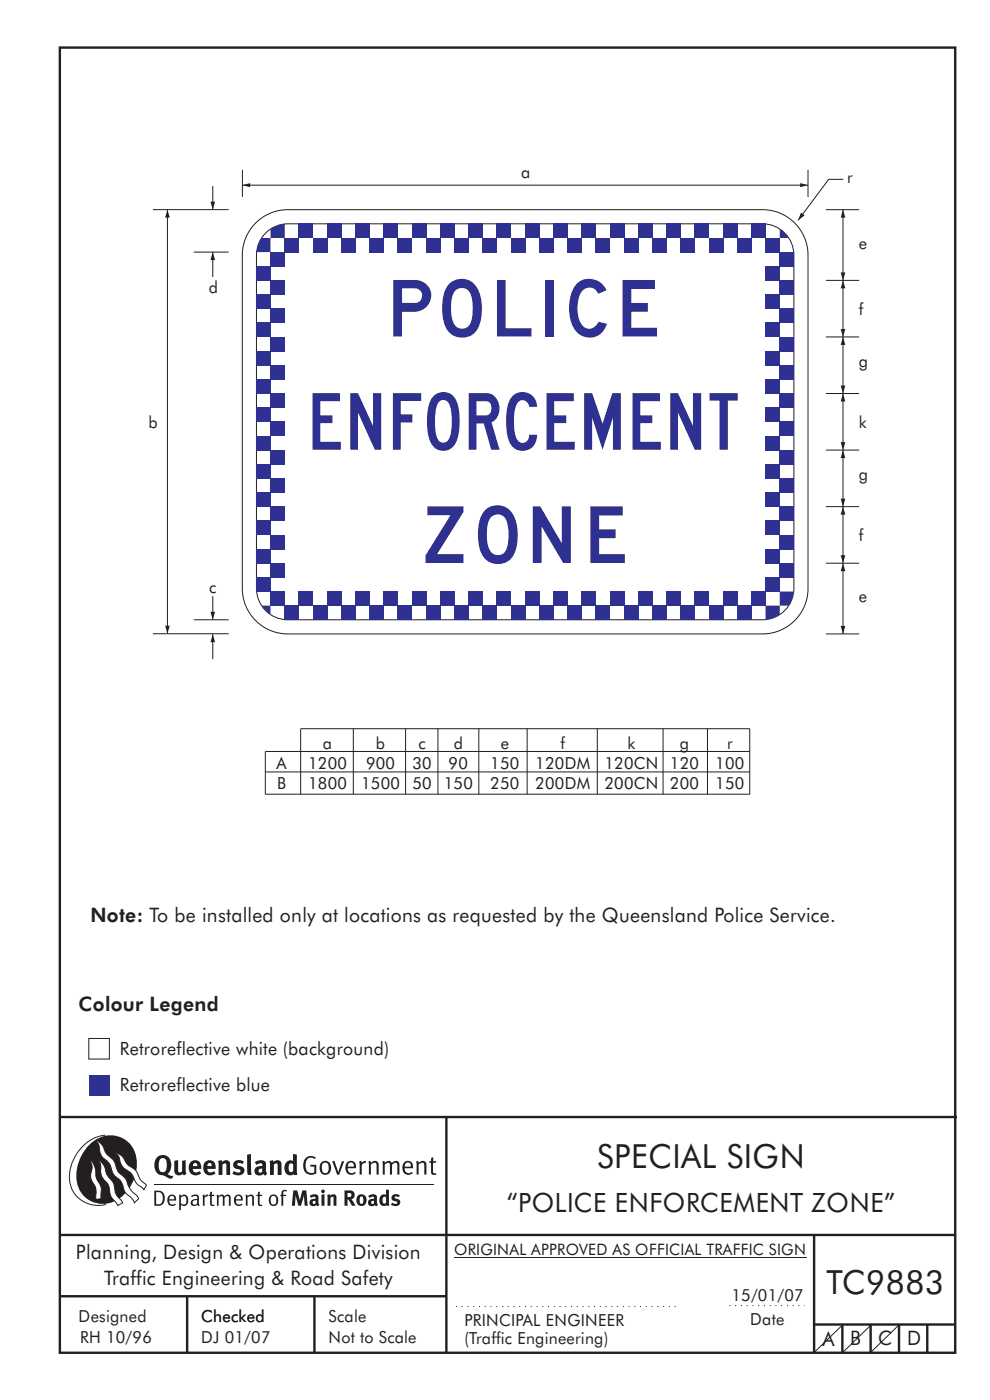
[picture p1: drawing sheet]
<svg xmlns="http://www.w3.org/2000/svg" width="210mm" height="297mm" viewBox="0 0 210 297" stroke-linecap="round" stroke-linejoin="round" font-family="sans-serif">
<g fill="#231f20">
<path d="M64.9 245.6a1.61 1.61 0 0 1 2.1 0l-.2 .3a1.17 1.17 0 0 0-1.4-.2 1.17 1.17 0 0 0-.6 1.3 1.42 1.42 0 0 0 1.2 1.8l.7-.1v-1.2h-.8l-.1-.4h1.3v1.8a1.82 1.82 0 0 1-2.2 0 1.82 1.82 0 0 1-.6-2.1l.2-.7z" fill-rule="evenodd"/>
<path d="M68.2 246.5a1.77 1.77 0 0 0 .4 2.7 1.39 1.39 0 0 0 1.4-.5 1.39 1.39 0 0 0 .2-1.5 1.19 1.19 0 0 0-2-.7zM68.5 246.8a.83 .83 0 0 1 1 .1 .83 .83 0 0 1 .2 .9 .75 .75 0 0 1-.6 1.1 .75 .75 0 0 1-.8-.9v-.9z" fill-rule="evenodd"/>
<path d="M70.5 246.3h.4l.8 2.4 .8-2.4h.5l-1.1 2.9h-.4z" fill-rule="evenodd"/>
<path d="M73.6 246.7a1.74 1.74 0 0 0 .5 2.5l.9-.1 .5-.2-.2-.3a.89 .89 0 0 1-1.1 .2 .89 .89 0 0 1-.4-1h1.7a1.15 1.15 0 0 0-.4-1.4 1.15 1.15 0 0 0-1.5 .3zM74 246.8a.67 .67 0 0 1 .8-.1 .67 .67 0 0 1 .3 .8h-1.3z" fill-rule="evenodd"/>
<path d="M76.2 246.4l.4-.1 .1 .4 .5-.4h.5l-.2 .5a.61 .61 0 0 0-.8 .6v1.8h-.4z" fill-rule="evenodd"/>
<path d="M78.1 246.4l.5-.1 .1 .4a.89 .89 0 0 1 .9-.4 .89 .89 0 0 1 .7 .7v2.2h-.4v-2.2l-.1-.2-.3-.1-.8 .3v2.2h-.4z" fill-rule="evenodd"/>
<path d="M81.1 246.4l.4-.1 .1 .4a.83 .83 0 0 1 .8-.4 .83 .83 0 0 1 .7 .4 .86 .86 0 0 1 .9-.4 .86 .86 0 0 1 .7 .7v2.2h-.4l-.1-2.4a.5 .5 0 0 0-.8 .1l-.2 .2v2.1h-.5v-2.3l-.4-.2-.7 .3v2.2h-.4z" fill-rule="evenodd"/>
<path d="M85.7 246.7a1.74 1.74 0 0 0 .5 2.5l.9-.1 .5-.2-.2-.3a.89 .89 0 0 1-1.1 .2 .89 .89 0 0 1-.4-1h1.7a1.15 1.15 0 0 0-.5-1.4 1.15 1.15 0 0 0-1.4 .3zM86 246.8a.67 .67 0 0 1 .9-.1 .67 .67 0 0 1 .3 .8h-1.3z" fill-rule="evenodd"/>
<path d="M88.3 246.4l.4-.1 .1 .4a.89 .89 0 0 1 .9-.4 .89 .89 0 0 1 .7 .7v2.2h-.4v-2.2l-.1-.2-.3-.1-.8 .3v2.2h-.4z" fill-rule="evenodd"/>
<path d="M91.5 245.6l.4-.1v.8h.7l-.2 .4h-.5v2.1l.1 .1h.5l.1 .3a.71 .71 0 0 1-1.2-.6v-1.9h-.3v-.4h.3z" fill-rule="evenodd"/>
<path d="M37 246.3l.8-.2v2a.46 .46 0 0 0 .2 .6 .46 .46 0 0 0 .6-.2v-2.2l.8-.2v2.4l.2 .5-.6 .3-.2-.3a1.03 1.03 0 0 1-1.2 .3 1.03 1.03 0 0 1-.6-1.1z" fill-rule="evenodd"/>
<path d="M40.4 246.5a1.64 1.64 0 0 0 0 2.3 1.64 1.64 0 0 0 2.3 .1l-.4-.4a.78 .78 0 0 1-.9 .2 .78 .78 0 0 1-.5-.7h1.8a1.37 1.37 0 0 0-.6-1.7 1.37 1.37 0 0 0-1.7 .2zM41 246.9a.48 .48 0 0 1 .7-.1 .48 .48 0 0 1 .2 .6h-1z" fill-rule="evenodd"/>
<path d="M43.5 246.5a1.65 1.65 0 0 0-.2 2 1.65 1.65 0 0 0 1.9 .7l.5-.3-.3-.4a.78 .78 0 0 1-.9 .3 .78 .78 0 0 1-.5-.8h1.8a1.37 1.37 0 0 0-.6-1.7 1.37 1.37 0 0 0-1.7 .2zM44.1 246.9a.48 .48 0 0 1 .6-.1 .48 .48 0 0 1 .2 .6h-.9z" fill-rule="evenodd"/>
<path d="M46.3 246.3l.7-.2 .1 .4a.95 .95 0 0 1 1-.3 .95 .95 0 0 1 .7 .8v2.3h-.8v-2.3l-.3-.2-.5 .3v2.2h-.8z" fill-rule="evenodd"/>
<path d="M49.7 246.5a1.73 1.73 0 0 1 2-.1l-.2 .5-.6-.2a.42 .42 0 0 0-.6 .3l.2 .2a1.23 1.23 0 0 1 1.4 1.1 1.47 1.47 0 0 1-2.3 .9l-.3-.2 .3-.6 .7 .3a.47 .47 0 0 0 .7-.3 .87 .87 0 0 0-1-.5l-.4-.2-.1-.4z" fill-rule="evenodd"/>
<path d="M54.1 246.5l.3 .6 .3-.2a.62 .62 0 0 1 .9 .1v.4a1.21 1.21 0 0 0-1.3 .3 1.21 1.21 0 0 0-.2 1.3 1.19 1.19 0 0 0 1.7 0l.5 .4 .4-.5-.3-.3v-1.4a.96 .96 0 0 0-1.3-1.1zM55 248l.6-.1v.7a.43 .43 0 0 1-.6 .1 .43 .43 0 0 1 0-.7z" fill-rule="evenodd"/>
<path d="M57.2 246.3l.7-.2 .1 .4a.95 .95 0 0 1 1-.3 .95 .95 0 0 1 .7 .8v2.3h-.8v-2.3l-.3-.2-.5 .3v2.2h-.8z" fill-rule="evenodd"/>
<path d="M62.2 244.8v1.5a1.29 1.29 0 0 0-1.4 .2 1.29 1.29 0 0 0-.5 1.3 1.24 1.24 0 0 0 .5 1.3 1.24 1.24 0 0 0 1.5 0l.1 .2h.7l-.1-4.4zM61.5 246.9l.4-.1 .3 .2v1.5l-.3 .1a.48 .48 0 0 1-.6-.4 1.52 1.52 0 0 1 .2-1.3z" fill-rule="evenodd"/>
<path d="M52.4 245l.8-.2 .2 4.5h-.8l-.1-.2z" fill-rule="evenodd"/>
</g>
<path d="M22.4 240.8a9 9 0 0 0-7.4 10.9 6.2 6.2 0 0 0 7.5 3.8M32.7 251.4h59.4" fill="none" stroke="#231f20" stroke-width=".21"/>
<path d="M19.1 242.7a5.7 5.7 0 0 1 6.5-1.4 5.7 5.7 0 0 1 3.4 5.7 8.6 8.6 0 0 1-6.2 8.3 5.7 5.7 0 0 1-6.5-7 9.9 9.9 0 0 1 2.8-5.6z" fill-rule="evenodd" fill="#231f20"/>
<path d="M24.4 244.5a3.1 3.1 0 0 1 2.3 2.2l.8 .7a3.2 3.2 0 0 1 2 2.4l.4 .6 1.2 1.1-.6 .9-.2-.3a3.5 3.5 0 0 1-1.9-2.1 3.8 3.8 0 0 0-2.1-2.2 3.5 3.5 0 0 1-1-2.2zM20.4 241.9a3.4 3.4 0 0 1 1.9 2.4l.7 .9a3.3 3.3 0 0 1 1.7 2.6 4.4 4.4 0 0 0 1.7 2l.3 .3a6.1 6.1 0 0 0 2.5 3.7l.2 .5-.9 .9a6.1 6.1 0 0 0-1.9-2.3l-.4-.7a3.6 3.6 0 0 0-1.9-2.8l-.6-1a3.6 3.6 0 0 0-1.9-2.8 3.7 3.7 0 0 1-.8-2.4zM21 246.1a3.4 3.4 0 0 1 1.5 2.7l.6 1a3.8 3.8 0 0 1 1.4 3.1l.3 .7 1.2 1.6-1 .5-.5-.7a3.2 3.2 0 0 1-1.3-2.8 4.3 4.3 0 0 0-1.4-2.2 4.7 4.7 0 0 1-.5-3zM19.2 246.1a5.1 5.1 0 0 1 1.2 3.7l.3 .7a3.1 3.1 0 0 1 .7 2.9l.1 .9-1.1 .2-.1-.8a3.5 3.5 0 0 0-.9-3.3 3.6 3.6 0 0 1 .1-2.5z" fill-rule="evenodd" fill="#fff" stroke="#231f20" stroke-width=".21"/>
<g fill="#231f20">
<path d="M33.4 245.5a2.51 2.51 0 0 0 .4 3.7l.8 .1a2.78 2.78 0 0 0 2 .7l.2-.6h-.6l-.7-.3a2.56 2.56 0 0 0 0-3.8 1.83 1.83 0 0 0-2.1 .2zM34 245.8a.87 .87 0 0 1 1 .1 .87 .87 0 0 1 .4 .9v.4a1.17 1.17 0 0 1-.9 1.5l-.3-.1a2.38 2.38 0 0 1-.2-2.8z" fill-rule="evenodd"/>
<path d="M33.1 252.9v2.6a1.12 1.12 0 0 0 1.2-.3 1.12 1.12 0 0 0 .2-1.2l-.1-.5-.3-.5zM32.7 252.6h1.1a1.67 1.67 0 0 1 1.2 1.6 1.67 1.67 0 0 1-1.3 1.6h-1zM36.1 253.9l-.2 .5h1.1a.55 .55 0 0 0-.3-.6 .55 .55 0 0 0-.6 .1zM35.8 253.7a.95 .95 0 0 1 1.2-.1 .95 .95 0 0 1 .4 1.1h-1.5a.72 .72 0 0 0 .4 .8 .72 .72 0 0 0 .9-.2l.1 .3a1.15 1.15 0 0 1-1.5 0 1.15 1.15 0 0 1-.2-1.5zM38.4 254.1v1.1a.7 .7 0 0 0 .9 .2 .7 .7 0 0 0 .2-.9 .61 .61 0 0 0-.4-.7 .61 .61 0 0 0-.7 .3zM38 253.5l.3-.1 .1 .4a.95 .95 0 0 1 1.2-.2 .95 .95 0 0 1 .3 1.2 .92 .92 0 0 1-.5 .9 .92 .92 0 0 1-1-.1v1.1l-.4 .1zM40.9 254.8a.5 .5 0 0 0 .2 .8 .5 .5 0 0 0 .7-.4v-.6zM40.5 253.7a1 1 0 0 1 1.7 .3v1.4l.2 .2-.2 .3-.3-.4a.78 .78 0 0 1-1.4 0 .78 .78 0 0 1 .8-1.1h.5a.58 .58 0 0 0-.3-.7 .58 .58 0 0 0-.7 .2zM43 253.5l.3-.1 .1 .4 .3-.3 .5-.1-.2 .4a.52 .52 0 0 0-.6 .5v1.5h-.4zM44.6 252.9l.4-.1-.1 .7h.6l-.1 .2h-.5v1.5a.35 .35 0 0 0 .6 .3v.3a.57 .57 0 0 1-.6 .1 .57 .57 0 0 1-.3-.6v-1.6h-.3v-.2h.3zM45.9 253.5l.4-.1 .1 .4 .2-.2a.64 .64 0 0 1 1 .2 .7 .7 0 0 1 .8-.4 .7 .7 0 0 1 .5 .6v1.8h-.4v-1.7l-.2-.4-.7 .4v1.7h-.3v-1.7a.38 .38 0 0 0-.3-.4 .38 .38 0 0 0-.5 .2l-.1 .2v1.7h-.4zM50.2 253.9l-.2 .5h1.1a.55 .55 0 0 0-.2-.6 .55 .55 0 0 0-.7 .1zM49.9 253.7a.95 .95 0 0 1 1.2-.1 .95 .95 0 0 1 .4 1.1h-1.5a.72 .72 0 0 0 .4 .8 .72 .72 0 0 0 .9-.2l.1 .3a1.15 1.15 0 0 1-1.5 0 1.15 1.15 0 0 1-.2-1.5zM52.1 253.5l.3-.1 .1 .4a.72 .72 0 0 1 .8-.4 .72 .72 0 0 1 .6 .6v1.8h-.4v-1.6a.45 .45 0 0 0-.3-.5 .45 .45 0 0 0-.5 .2l-.2 .2v1.7h-.3zM54.7 252.9l.4-.1v.7h.6l-.1 .2h-.5v1.5a.35 .35 0 0 0 .5 .3v.3a.57 .57 0 0 1-.6 .1 .57 .57 0 0 1-.3-.6v-1.6h-.3v-.2h.3zM57.6 253.8l-.2 .8a.65 .65 0 0 0 .3 .8 .65 .65 0 0 0 .8-.2l.1-.1a.93 .93 0 0 0-.7-1.4zM57.3 253.7a1.12 1.12 0 0 1 1.4 0 1.12 1.12 0 0 1 .2 1.5 1.01 1.01 0 0 1-1.2 .6 1.01 1.01 0 0 1-.7-1.2zM59.9 252.6l.5-.2 .5 .1-.2 .3-.3-.1-.3 .2v.6h.6l-.1 .2h-.5v2.1h-.4v-2.1h-.2v-.2h.2zM62.2 252.5l-.3 3.3h.7l.1-2.3 .6 2.3h.5l.7-2.3 .1 2.3h.7l-.3-3.3h-.9l-.5 2.2-.5-2.2zM65.7 253.7l.3 .4a.51 .51 0 0 1 .5-.3 .51 .51 0 0 1 .4 .4v.1a.88 .88 0 0 0-1.1 .3 .88 .88 0 0 0 .2 1.2 .9 .9 0 0 0 1.1-.2l.3 .3 .4-.4-.3-.3v-1a.87 .87 0 0 0-.4-.9 .87 .87 0 0 0-1 .2zM66.4 254.8l.5-.1v.6l-.1 .1h-.3l-.2-.2zM68.2 253.4v2.4h.6v-2.5zM68.1 252.7a.4 .4 0 0 0 .8 0 .4 .4 0 0 0-.8 0zM69.4 253.5l.1 2.3h.6v-1.7a.33 .33 0 0 1 .4-.2 .33 .33 0 0 1 .2 .3v1.6h.7v-1.8a.75 .75 0 0 0-.6-.6 .75 .75 0 0 0-.8 .2v-.3zM73.1 252.5v3.3h.6v-1.4l.3 .3 .7 1.1h.7l-.9-1.4a.94 .94 0 0 0 .7-1 .94 .94 0 0 0-.9-.9zM73.7 253.1a.51 .51 0 0 1 .7 .1 .51 .51 0 0 1-.1 .7h-.6zM75.9 253.7a1.19 1.19 0 0 0-.1 1.7 1.19 1.19 0 0 0 1.7 0 1.19 1.19 0 0 0 0-1.6 1.19 1.19 0 0 0-1.6-.1zM76.5 253.9l.2-.1a.99 .99 0 0 1 0 1.6 1.06 1.06 0 0 1-.2-1.5zM78.1 253.7l.3 .4a.51 .51 0 0 1 .5-.3 .51 .51 0 0 1 .4 .4v.1a.88 .88 0 0 0-1.1 .3 .88 .88 0 0 0 .2 1.2 .9 .9 0 0 0 1.1-.2l.3 .3 .4-.4-.2-.3v-1a.87 .87 0 0 0-.5-.9 .87 .87 0 0 0-1 .2zM78.9 254.8l.4-.1v.6l-.1 .1h-.3l-.2-.2zM81.9 252.3v1.2a1.2 1.2 0 0 0-1.4 .6 1.2 1.2 0 0 0 .2 1.4l.5 .3 .8-.1v.1h.6l-.1-3.4zM81.4 253.9l.5 .1-.1 1.2a.46 .46 0 0 1-.5 0 .46 .46 0 0 1-.2-.6zM83.3 253.5a.79 .79 0 0 0-.2 1 .79 .79 0 0 0 1 .4 .33 .33 0 0 1 0 .5 .33 .33 0 0 1-.5-.1l-.5-.2-.2 .5a1.15 1.15 0 0 0 1.2 .3 1.15 1.15 0 0 0 .8-1 1.49 1.49 0 0 0-1.2-.8 .4 .4 0 0 1 .3-.3 .4 .4 0 0 1 .4 .1l.2 .1 .2-.4a1.47 1.47 0 0 0-1.5-.1z" fill-rule="evenodd"/>
</g>
<g fill="none" stroke="#231f20" stroke-width=".51">
<path d="M12.7 10.1h189.9v276.9h-189.9zM12.7 237h190.3M94.7 236.9v50.1M12.7 262h190M12.7 275h82M39.7 275v12M66.7 275v12M172.7 262v25M172.7 281h30M178.7 281v6M184.7 281v6M190.7 281v6"/>
<path d="M196.7 281v6"/>
</g>
<path d="M96.3 266.7h74.7" fill="none" stroke="#231f20" stroke-width=".21"/>
<path d="M96.7 277.2h47.3M154.7 277h16" fill="none" stroke="#231f20" stroke-width=".21" stroke-dasharray=".2 1" stroke-linecap="butt"/>
<path d="M18.8 220.3h4.4v4.4h-4.4z" fill-rule="evenodd" fill="#fff" stroke="#231f20" stroke-width=".21"/>
<path d="M18.8 228.2h4.4v4.3h-4.4z" fill-rule="evenodd" fill="#2e3092"/>
<path d="M178.8 119.5v15M178.7 281.1l-6 5.8M184.7 281.1l-5.9 5.8" fill="none" stroke="#231f20" stroke-width=".21"/>
<g fill="#231f20">
<path d="M178.8 119.5l.5 1.7h-1z"/>
<path d="M178.3 132.8h1l-.5 1.7z"/>
</g>
<path d="M178.8 107.5v12" fill="none" stroke="#231f20" stroke-width=".21"/>
<g fill="#231f20">
<path d="M178.8 107.5l.5 1.7h-1z"/>
<path d="M178.3 117.8h1l-.5 1.7z"/>
</g>
<path d="M178.8 95.5v12" fill="none" stroke="#231f20" stroke-width=".21"/>
<g fill="#231f20">
<path d="M178.8 95.5l.5 1.7h-1z"/>
<path d="M178.3 105.8h1l-.5 1.7z"/>
</g>
<path d="M51.4 39.3h120M171.4 36v5.8M175.2 119.5h7M175.2 107.5h7" fill="none" stroke="#231f20" stroke-width=".21"/>
<g fill="#231f20">
<path d="M51.4 39.3l1.7-.5v.9z"/>
<path d="M169.7 38.8l1.7 .5-1.7 .4z"/>
</g>
<path d="M51.4 36v5.8M178.9 38h-3.1l-6.5 8.7" fill="none" stroke="#231f20" stroke-width=".21"/>
<path d="M169.9 45.1l.8 .6-1.4 1z" fill="#231f20"/>
<path d="M53.8 47.7a9.6 9.6 0 0 1 7.2-3.2h100.8a9.7 9.7 0 0 1 9.6 9.6v70.8a9.7 9.7 0 0 1-9.6 9.6h-100.8a9.7 9.7 0 0 1-9.6-9.6v-70.8a9.6 9.6 0 0 1 2.4-6.4zM56 49.8a6.6 6.6 0 0 1 5-2.3h100.8a6.6 6.6 0 0 1 6.6 6.6v70.8a6.6 6.6 0 0 1-6.6 6.6h-100.8a6.6 6.6 0 0 1-6.6-6.6v-70.8a6.6 6.6 0 0 1 1.6-4.3zM175.2 134.5h7" fill="none" stroke="#231f20" stroke-width=".21"/>
<g fill="#2e3092">
<path d="M55.5 128.5h1.9v1.9l-1.2-1.1z" fill-rule="evenodd"/>
<path d="M60.4 128.5h3v3h-3z" fill-rule="evenodd"/>
<path d="M57.4 125.5h3v3h-3z" fill-rule="evenodd"/>
<path d="M54.4 122.5h3v3h-3z" fill-rule="evenodd"/>
<path d="M66.4 128.5h3v3h-3z" fill-rule="evenodd"/>
<path d="M63.4 125.5h3v3h-3z" fill-rule="evenodd"/>
<path d="M57.4 119.5h3v3h-3z" fill-rule="evenodd"/>
<path d="M81.4 125.5h3v3h-3z" fill-rule="evenodd"/>
<path d="M75.4 125.5h3v3h-3z" fill-rule="evenodd"/>
<path d="M78.4 128.5h3v3h-3z" fill-rule="evenodd"/>
<path d="M69.4 125.5h3v3h-3z" fill-rule="evenodd"/>
<path d="M72.4 128.5h3v3h-3z" fill-rule="evenodd"/>
<path d="M111.4 125.5h3v3h-3z" fill-rule="evenodd"/>
<path d="M105.4 125.5h3v3h-3z" fill-rule="evenodd"/>
<path d="M108.4 128.5h3v3h-3z" fill-rule="evenodd"/>
<path d="M99.4 125.5h3v3h-3z" fill-rule="evenodd"/>
<path d="M102.4 128.5h3v3h-3z" fill-rule="evenodd"/>
<path d="M84.4 128.5h3v3h-3z" fill-rule="evenodd"/>
<path d="M90.4 128.5h3v3h-3z" fill-rule="evenodd"/>
<path d="M87.4 125.5h3v3h-3z" fill-rule="evenodd"/>
<path d="M96.4 128.5h3v3h-3z" fill-rule="evenodd"/>
<path d="M93.4 125.5h3v3h-3z" fill-rule="evenodd"/>
<path d="M165.4 125.5h3l-.4 1.6-.7 1.4h-1.9z" fill-rule="evenodd"/>
<path d="M159.4 125.5h3v3h-3z" fill-rule="evenodd"/>
<path d="M162.4 128.5h3v1.9l-1.4 .7-1.6 .4z" fill-rule="evenodd"/>
<path d="M144.4 128.5h3v3h-3z" fill-rule="evenodd"/>
<path d="M150.4 128.5h3v3h-3z" fill-rule="evenodd"/>
<path d="M147.4 125.5h3v3h-3z" fill-rule="evenodd"/>
<path d="M156.4 128.5h3v3h-3z" fill-rule="evenodd"/>
<path d="M153.4 125.5h3v3h-3z" fill-rule="evenodd"/>
<path d="M114.4 128.5h3v3h-3z" fill-rule="evenodd"/>
<path d="M120.4 128.5h3v3h-3z" fill-rule="evenodd"/>
<path d="M117.4 125.5h3v3h-3z" fill-rule="evenodd"/>
<path d="M126.4 128.5h3v3h-3z" fill-rule="evenodd"/>
<path d="M123.4 125.5h3v3h-3z" fill-rule="evenodd"/>
<path d="M141.4 125.5h3v3h-3z" fill-rule="evenodd"/>
<path d="M135.4 125.5h3v3h-3z" fill-rule="evenodd"/>
<path d="M138.4 128.5h3v3h-3z" fill-rule="evenodd"/>
<path d="M129.4 125.5h3v3h-3z" fill-rule="evenodd"/>
<path d="M132.4 128.5h3v3h-3z" fill-rule="evenodd"/>
<path d="M57.4 107.5h3v3h-3z" fill-rule="evenodd"/>
<path d="M54.4 110.5h3v3h-3z" fill-rule="evenodd"/>
<path d="M57.4 113.5h3v3h-3z" fill-rule="evenodd"/>
<path d="M54.4 116.5h3v3h-3z" fill-rule="evenodd"/>
<path d="M57.4 83.5h3v3h-3z" fill-rule="evenodd"/>
<path d="M54.4 86.5h3v3h-3z" fill-rule="evenodd"/>
<path d="M57.4 89.5h3v3h-3z" fill-rule="evenodd"/>
<path d="M54.4 92.5h3v3h-3z" fill-rule="evenodd"/>
<path d="M54.4 104.5h3v3h-3z" fill-rule="evenodd"/>
<path d="M57.4 101.5h3v3h-3z" fill-rule="evenodd"/>
<path d="M54.4 98.5h3v3h-3z" fill-rule="evenodd"/>
<path d="M57.4 95.5h3v3h-3z" fill-rule="evenodd"/>
<path d="M54.4 80.5h3v3h-3z" fill-rule="evenodd"/>
<path d="M57.4 77.5h3v3h-3z" fill-rule="evenodd"/>
<path d="M54.4 74.5h3v3h-3z" fill-rule="evenodd"/>
<path d="M57.4 71.5h3v3h-3z" fill-rule="evenodd"/>
<path d="M57.4 59.5h3v3h-3z" fill-rule="evenodd"/>
<path d="M54.4 62.5h3v3h-3z" fill-rule="evenodd"/>
<path d="M57.4 65.5h3v3h-3z" fill-rule="evenodd"/>
<path d="M54.4 68.5h3v3h-3z" fill-rule="evenodd"/>
<path d="M54.4 56.5h3v3h-3z" fill-rule="evenodd"/>
<path d="M57.4 53.5h3v3h-3z" fill-rule="evenodd"/>
<path d="M55.5 50.5h1.9v3h-3l.4-1.6z" fill-rule="evenodd"/>
<path d="M57.4 48.6l1.4-.7 1.6-.4v3h-3z" fill-rule="evenodd"/>
<path d="M63.4 47.5h3v3h-3z" fill-rule="evenodd"/>
<path d="M60.4 50.5h3v3h-3z" fill-rule="evenodd"/>
<path d="M75.4 47.5h3v3h-3z" fill-rule="evenodd"/>
<path d="M72.4 50.5h3v3h-3z" fill-rule="evenodd"/>
<path d="M66.4 50.5h3v3h-3z" fill-rule="evenodd"/>
<path d="M69.4 47.5h3v3h-3z" fill-rule="evenodd"/>
<path d="M99.4 47.5h3v3h-3z" fill-rule="evenodd"/>
<path d="M96.4 50.5h3v3h-3z" fill-rule="evenodd"/>
<path d="M90.4 50.5h3v3h-3z" fill-rule="evenodd"/>
<path d="M93.4 47.5h3v3h-3z" fill-rule="evenodd"/>
<path d="M78.4 50.5h3v3h-3z" fill-rule="evenodd"/>
<path d="M81.4 47.5h3v3h-3z" fill-rule="evenodd"/>
<path d="M87.4 47.5h3v3h-3z" fill-rule="evenodd"/>
<path d="M84.4 50.5h3v3h-3z" fill-rule="evenodd"/>
<path d="M147.4 47.5h3v3h-3z" fill-rule="evenodd"/>
<path d="M144.4 50.5h3v3h-3z" fill-rule="evenodd"/>
<path d="M138.4 50.5h3v3h-3z" fill-rule="evenodd"/>
<path d="M141.4 47.5h3v3h-3z" fill-rule="evenodd"/>
<path d="M126.4 50.5h3v3h-3z" fill-rule="evenodd"/>
<path d="M129.4 47.5h3v3h-3z" fill-rule="evenodd"/>
<path d="M135.4 47.5h3v3h-3z" fill-rule="evenodd"/>
<path d="M132.4 50.5h3v3h-3z" fill-rule="evenodd"/>
<path d="M102.4 50.5h3v3h-3z" fill-rule="evenodd"/>
<path d="M105.4 47.5h3v3h-3z" fill-rule="evenodd"/>
<path d="M111.4 47.5h3v3h-3z" fill-rule="evenodd"/>
<path d="M108.4 50.5h3v3h-3z" fill-rule="evenodd"/>
<path d="M123.4 47.5h3v3h-3z" fill-rule="evenodd"/>
<path d="M120.4 50.5h3v3h-3z" fill-rule="evenodd"/>
<path d="M114.4 50.5h3v3h-3z" fill-rule="evenodd"/>
<path d="M117.4 47.5h3v3h-3z" fill-rule="evenodd"/>
<path d="M150.4 50.5h3v3h-3z" fill-rule="evenodd"/>
<path d="M153.4 47.5h3v3h-3z" fill-rule="evenodd"/>
<path d="M159.4 47.5h3v3h-3z" fill-rule="evenodd"/>
<path d="M156.4 50.5h3v3h-3z" fill-rule="evenodd"/>
<path d="M162.4 50.5h3v3h-3z" fill-rule="evenodd"/>
<path d="M165.4 48.6l1.2 1 .7 .9h-1.9z" fill-rule="evenodd"/>
<path d="M162.4 122.5h3v3h-3z" fill-rule="evenodd"/>
<path d="M165.4 119.5h3v3h-3z" fill-rule="evenodd"/>
<path d="M162.4 110.5h3v3h-3z" fill-rule="evenodd"/>
<path d="M165.4 107.5h3v3h-3z" fill-rule="evenodd"/>
<path d="M165.4 113.5h3v3h-3z" fill-rule="evenodd"/>
<path d="M162.4 116.5h3v3h-3z" fill-rule="evenodd"/>
<path d="M162.4 86.5h3v3h-3z" fill-rule="evenodd"/>
<path d="M165.4 83.5h3v3h-3z" fill-rule="evenodd"/>
<path d="M165.4 89.5h3v3h-3z" fill-rule="evenodd"/>
<path d="M162.4 92.5h3v3h-3z" fill-rule="evenodd"/>
<path d="M165.4 101.5h3v3h-3z" fill-rule="evenodd"/>
<path d="M162.4 104.5h3v3h-3z" fill-rule="evenodd"/>
<path d="M162.4 98.5h3v3h-3z" fill-rule="evenodd"/>
<path d="M165.4 95.5h3v3h-3z" fill-rule="evenodd"/>
<path d="M162.4 62.5h3v3h-3z" fill-rule="evenodd"/>
<path d="M165.4 59.5h3v3h-3z" fill-rule="evenodd"/>
<path d="M165.4 65.5h3v3h-3z" fill-rule="evenodd"/>
<path d="M162.4 68.5h3v3h-3z" fill-rule="evenodd"/>
<path d="M165.4 77.5h3v3h-3z" fill-rule="evenodd"/>
<path d="M162.4 80.5h3v3h-3z" fill-rule="evenodd"/>
<path d="M162.4 74.5h3v3h-3z" fill-rule="evenodd"/>
<path d="M165.4 71.5h3v3h-3z" fill-rule="evenodd"/>
<path d="M165.4 53.5h3v3h-3z" fill-rule="evenodd"/>
<path d="M162.4 56.5h3v3h-3z" fill-rule="evenodd"/>
</g>
<path d="M178.8 83.5v12" fill="none" stroke="#231f20" stroke-width=".21"/>
<g fill="#231f20">
<path d="M178.8 83.5l.5 1.7h-1z"/>
<path d="M178.3 93.8h1l-.5 1.7z"/>
</g>
<path d="M178.8 71.5v12M175.2 95.5h7" fill="none" stroke="#231f20" stroke-width=".21"/>
<g fill="#231f20">
<path d="M178.8 71.5l.5 1.7h-1z"/>
<path d="M178.3 81.8h1l-.5 1.7z"/>
</g>
<path d="M178.8 59.5v12" fill="none" stroke="#231f20" stroke-width=".21"/>
<g fill="#231f20">
<path d="M178.8 59.5l.5 1.7h-1z"/>
<path d="M178.3 69.8h1l-.5 1.7z"/>
</g>
<path d="M175.2 59.5h7M178.8 44.5v15M175.2 71.5h7M175.2 83.5h7" fill="none" stroke="#231f20" stroke-width=".21"/>
<g fill="#231f20">
<path d="M178.8 44.5l.5 1.7h-1z"/>
<path d="M178.3 57.8h1l-.5 1.7z"/>
</g>
<path d="M175.2 44.5h7M45.1 126.5v5" fill="none" stroke="#231f20" stroke-width=".21"/>
<path d="M44.6 129.8h1l-.5 1.7z" fill="#231f20"/>
<path d="M45.1 134.5v5.3" fill="none" stroke="#231f20" stroke-width=".21"/>
<path d="M45.1 134.5l.5 1.7h-1z" fill="#231f20"/>
<path d="M35.5 44.5v89.9" fill="none" stroke="#231f20" stroke-width=".21"/>
<g fill="#231f20">
<path d="M35.5 44.5l.5 1.7h-1z"/>
<path d="M35 132.7h1l-.5 1.7z"/>
</g>
<path d="M45.1 39.5v5M32.4 44.5h16.1M32.4 134.4h16.1M41.1 131.5h7.4" fill="none" stroke="#231f20" stroke-width=".21"/>
<path d="M44.6 42.8h1l-.5 1.7z" fill="#231f20"/>
<path d="M45.1 53.5v5.3" fill="none" stroke="#231f20" stroke-width=".21"/>
<path d="M45.1 53.5l.5 1.7h-1z" fill="#231f20"/>
<g fill="none" stroke="#231f20" stroke-width=".21">
<path d="M41.1 53.5h7.4M56.3 159.4v9.1M56.3 159.4h102.7M74.9 154.6v13.9M86 154.6v13.9M92.9 154.6v13.9M101.6 154.6v13.9M111.8 154.6v13.9M126.7 154.6v13.9M140.7 154.6v13.9M150.1 154.6v13.9M56.3 168.5h102.7"/>
<path d="M56.3 163.8h102.7M63.8 168.5v-13.9h95.2v13.9M190.6 281.1l-5.9 5.8"/>
</g>
<g font-size="12" fill="#2e3092">
<text x="83.4" y="71.4">POLICE</text>
<text x="66.3" y="95.4">ENFORCEMENT</text>
<text x="90.2" y="119.4">ZONE</text>
</g>
<g font-size="7.1" fill="#231f20">
<text x="126.7" y="247.7">SPECIAL SIGN</text>
<text x="175.3" y="274.6">TC9883</text>
</g>
<text font-size="5.6" fill="#231f20" x="107.5" y="257.1">“POLICE ENFORCEMENT ZONE”</text>
<g font-size="4.2" fill="#231f20">
<text x="19.2" y="195.7">Note: To be installed only at locations as requested by the Queensland Police Service.</text>
<text x="16.7" y="214.5">Colour Legend</text>
<text x="16.1" y="267">Planning, Design &amp; Operations Division</text>
<text x="22.1" y="272.6">Traffic Engineering &amp; Road Safety</text>
<text x="174.5" y="285.5">A</text>
<text x="180.4" y="285.3">B</text>
<text x="186.3" y="285.3">C</text>
<text x="192.4" y="285.3">D</text>
</g>
<g font-size="3.9" fill="#231f20">
<text x="25.4" y="223.8">Retroreflective white (background)</text>
<text x="25.4" y="231.5">Retroreflective blue</text>
</g>
<g font-size="3.5" fill="#231f20">
<text x="110.6" y="37.8">a</text>
<text x="179.7" y="38.9">r</text>
<text x="182.2" y="52.8">e</text>
<text x="44.3" y="62.1">d</text>
<text x="182.2" y="66.8">f</text>
<text x="182.2" y="77.9">g</text>
<text x="31.5" y="90.8">b</text>
<text x="182.2" y="90.8">k</text>
<text x="182.2" y="101.9">g</text>
<text x="182.2" y="114.8">f</text>
<text x="44.4" y="125.8">c</text>
<text x="182.2" y="127.8">e</text>
<text x="68.5" y="158.9">a</text>
<text x="79.7" y="158.9">b</text>
<text x="88.8" y="158.9">c</text>
<text x="96.2" y="159">d</text>
<text x="106.2" y="158.9">e</text>
<text x="118.9" y="158.9">f</text>
<text x="133.1" y="158.9">k</text>
<text x="144.2" y="158.9">g</text>
<text x="154.2" y="158.9">r</text>
<text x="58.7" y="163.2">A</text>
<text x="58.8" y="167.4">B</text>
<text x="65.4" y="163.1">1200</text>
<text x="65.4" y="167.4">1800</text>
<text x="76.6" y="167.4">1500</text>
<text x="77.6" y="163.1">900</text>
<text x="87.5" y="163.1">30</text>
<text x="87.5" y="167.4">50</text>
<text x="94.1" y="167.4">150</text>
<text x="95.2" y="163.2">90</text>
<text x="104" y="163.1">150</text>
<text x="104" y="167.3">250</text>
<text x="113.5" y="163.1">120DM</text>
<text x="113.5" y="167.3">200DM</text>
<text x="128.2" y="163.1">120CN</text>
<text x="128.2" y="167.3">200CN</text>
<text x="142.1" y="163.1">120</text>
<text x="142.1" y="167.4">200</text>
<text x="151.7" y="163.1">100</text>
<text x="151.7" y="167.4">150</text>
<text x="16.7" y="280.4">Designed</text>
<text x="42.7" y="280.4">Checked</text>
<text x="69.7" y="280.4">Scale</text>
<text x="98.5" y="281.3">PRINCIPAL ENGINEER</text>
<text x="155.1" y="276">15/01/07</text>
<text x="159.1" y="281">Date</text>
<text x="17" y="284.8">RH 10/96</text>
<text x="42.7" y="284.8">DJ 01/07</text>
<text x="69.7" y="285">Not to Scale</text>
<text x="98.5" y="285.1">(Traffic Engineering)</text>
</g>
<text font-size="3.4" fill="#231f20" x="96.3" y="266.3">ORIGINAL APPROVED AS OFFICIAL TRAFFIC SIGN</text>
</svg>
